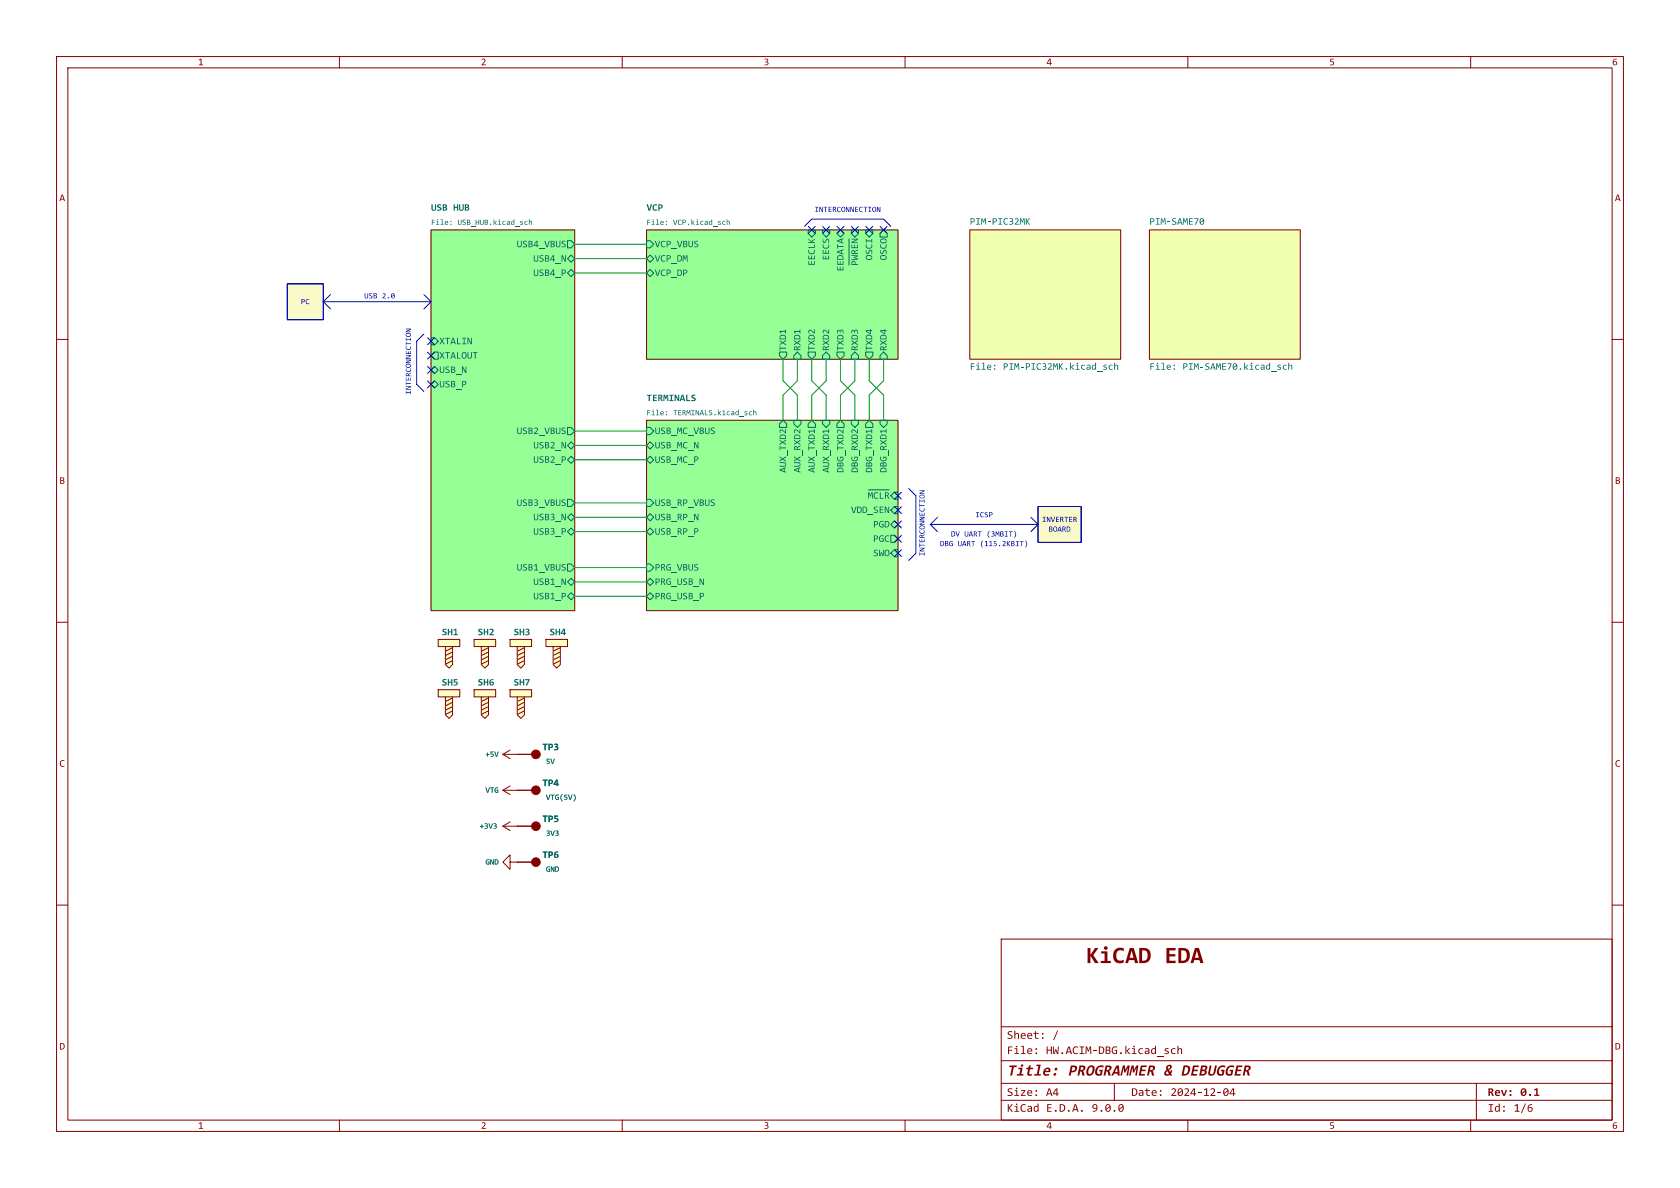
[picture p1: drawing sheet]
<svg xmlns="http://www.w3.org/2000/svg" width="297mm" height="210mm" viewBox="0 0 297 210" stroke-linecap="round" stroke-linejoin="round" font-family="sans-serif">
<g fill="none" stroke="#840000" stroke-width=".18">
<path d="M10 10h277v190h-277zM12 12h273v186h-273zM60 10v2M110 10v2M160 10v2M210 10v2M260 10v2M10 60h2M285 60h2M10 110h2M285 110h2M10 160h2"/>
<path d="M177 166h108v32h-108zM285 160h2M60 198v2M110 198v2M160 198v2M210 198v2M260 198v2"/>
</g>
<path d="M217.9 192.4h.3v.9h.2v.1h-.2v.3h-.2v-.3h-.7v-.1h.7v-.7l-.5 .7h-.2z" fill="#840000"/>
<path d="M177 194.5h108" fill="none" stroke="#840000" stroke-width=".18"/>
<path d="M197.9 195.3a.54 .54 0 0 1 .7 0 .54 .54 0 0 1 .1 .7 .47 .47 0 0 1-.4 .5 .47 .47 0 0 1-.6-.4h.2l.3 .3a.51 .51 0 0 0 .3-.7l-.6 .4h-.2v-.2h.2v.1l.5-.4-.2-.3a.42 .42 0 0 0-.3 .6h-.2z" fill="#840000"/>
<path d="M177 191.5h108" fill="none" stroke="#840000" stroke-width=".18"/>
<g fill="#840000">
<path d="M271.2 192.6l.6-.2v1.1h.3v.2h-.9v-.2h.4v-.9l-.3 .2z"/>
<circle cx="183.2" cy="192.8" r=".16"/>
<circle cx="183.2" cy="193.6" r=".16"/>
<circle cx="265.9" cy="195.6" r=".16"/>
<circle cx="265.9" cy="196.4" r=".16"/>
</g>
<path d="M177 187.5h108" fill="none" stroke="#840000" stroke-width=".18"/>
<g fill="#840000">
<path d="M184.7 188.9a.55 .55 0 0 1 .8-.1 .55 .55 0 0 1 .1 .7h-.9a.44 .44 0 0 0 .3 .5 .44 .44 0 0 0 .5-.2l-.2 .3a.61 .61 0 0 1-.7 0 .61 .61 0 0 1-.1-.8h.9l-.1-.3h-.1l-.4 .3h-.3z"/>
<circle cx="186.7" cy="189" r=".25"/>
<circle cx="186.5" cy="189.9" r=".25"/>
<circle cx="183.2" cy="185.4" r=".16"/>
<circle cx="183.2" cy="186.2" r=".16"/>
</g>
<path d="M177 181.5h108M197 191.5v3M261 191.5v6.5" fill="none" stroke="#840000" stroke-width=".18"/>
<g fill="#96ff96" stroke="#96ff96" stroke-width=".18">
<path d="M114.3 74.3h44.4v33.7h-44.4z"/>
<path d="M114.3 40.6h44.4v22.9h-44.4z"/>
<path d="M76.2 40.6h25.4v67.4h-25.4z"/>
</g>
<g fill="#f1ffb1" stroke="#f1ffb1" stroke-width=".18">
<path d="M203.2 40.6h26.7v22.9h-26.7z"/>
<path d="M171.4 40.6h26.7v22.9h-26.7z"/>
</g>
<g fill="#fafac8">
<path d="M50.8 50.2h6.3v6.3h-6.3z"/>
<path d="M183.5 89.5h7.6v6.4h-7.6z"/>
</g>
<path d="M114.3 74.3h44.4v33.7h-44.4z" fill="none" stroke="#840000" stroke-width=".18"/>
<path d="M114.3 78.7l.6-.6 .7 .6-.7 .7zM114.3 75.6h.6l.7 .6-.7 .6h-.6zM114.3 88.3h.6l.7 .6-.7 .6h-.6zM114.3 94l.6-.7 .7 .7-.7 .6zM114.3 99.7h.6l.7 .6-.7 .7h-.6zM114.3 81.3l.6-.7 .7 .7-.7 .6zM114.9 90.8l.7 .6-.7 .7-.6-.7zM153.5 86.6h3.7M157.5 92.7l.6-.6 .6 .6-.6 .6zM157.5 94.6h.6l.6 .7-.6 .6h-.6zM114.3 102.9l.6-.7 .7 .7-.7 .6zM114.3 105.4l.6-.6 .7 .6-.7 .6z" fill="none" stroke="#006464" stroke-width=".18"/>
<g fill="#006464">
<circle cx="117.8" cy="72.8" r=".11"/>
<circle cx="117.8" cy="73.3" r=".11"/>
</g>
<path d="M114.3 40.6h44.4v22.9h-44.4z" fill="none" stroke="#840000" stroke-width=".18"/>
<g fill="none" stroke="#006464" stroke-width=".18">
<path d="M114.3 42.5h.6l.7 .7-.7 .6h-.6zM114.3 45.7l.6-.6 .7 .6-.7 .7zM114.3 48.3l.6-.7 .7 .7-.7 .6zM145.4 40.6h1.3v.7l-.7 .6-.6-.6zM150.1 42.2v4.7M153 40.6h1.3v.7l-.6 .6-.7-.6zM137.8 62.2h1.3v.7l-.7 .6-.6-.6zM140.3 62.9l.7-.7 .6 .7v.6h-1.3zM142.9 62.2h1.2v.7l-.6 .6-.6-.6zM146 62.2l.7 .7v.6h-1.3v-.6zM148 62.2h1.2v.7l-.6 .6-.6-.6zM151.1 62.2l.7 .7v.6h-1.3v-.6z"/>
<path d="M153 62.2h1.3v.7l-.6 .6-.7-.6zM156.2 62.2l.6 .7v.6h-1.2v-.6z"/>
</g>
<g fill="#006464">
<path d="M128.5 38.8h.1v.4l.2-.2 .2 .1v.7h-.1v-.5l-.1-.2-.2 .2v.5h-.1z"/>
<circle cx="117.8" cy="39.1" r=".11"/>
<circle cx="117.8" cy="39.7" r=".11"/>
</g>
<path d="M76.2 40.6h25.4v67.4h-25.4z" fill="none" stroke="#840000" stroke-width=".18"/>
<path d="M76.2 59.7h.6l.7 .6-.7 .7h-.6zM76.2 65.4l.6-.6 .7 .6-.7 .6zM76.2 67.9l.6-.6 .7 .6-.7 .7zM76.8 62.2h.7v1.3h-.7l-.6-.6z" fill="none" stroke="#006464" stroke-width=".18"/>
<g fill="#006464">
<circle cx="79.7" cy="39.1" r=".11"/>
<circle cx="79.7" cy="39.7" r=".11"/>
</g>
<path d="M203.2 40.6h26.7v22.9h-26.7z" fill="none" stroke="#840000" stroke-width=".18"/>
<g fill="#006464">
<circle cx="207.6" cy="64.6" r=".13"/>
<circle cx="207.6" cy="65.2" r=".13"/>
</g>
<path d="M171.4 40.6h26.7v22.9h-26.7z" fill="none" stroke="#840000" stroke-width=".18"/>
<g fill="#006464">
<path d="M197 64.1h.1v.5l.3-.1 .2 .1 .1 .8h-.2v-.7l-.1-.1-.3 .2v.6h-.1z"/>
<circle cx="175.8" cy="64.6" r=".13"/>
<circle cx="175.8" cy="65.2" r=".13"/>
</g>
<path d="M96.5 113h3.8v1.3h-1.2v3.2l-.7 .6-.6-.6v-3.2h-1.3z" fill="#ffffc2"/>
<g fill="none" stroke="#840000" stroke-width=".18">
<path d="M96.5 113h3.8v1.3h-1.2v3.2l-.7 .6-.6-.6v-3.2h-1.3zM97.8 114.3h1.3M98.9 114.6l-1 .5M98.9 115.3l-1 .5M98.9 116.1l-1 .5M98.9 116.8l-1 .5M88.9 133.4h5.1M88.9 139.7l1.3 .8M88.9 139.7h2.5M88.9 133.4l1.3 .7M90.2 138.9l-1.3 .8M90.2 132.6l-1.3 .8"/>
<path d="M90.2 152.4v-1.3l-1.3 1.3 1.3 1.3v-1.3h1.2M91.4 146.1h2.6"/>
</g>
<g fill="#840000" stroke="#840000" stroke-width=".18">
<circle cx="94.7" cy="133.3" r=".76"/>
<circle cx="94.7" cy="146" r=".76"/>
</g>
<path d="M77.5 121.9h3.8v1.3h-1.3v3.2l-.6 .6-.7-.6v-3.2h-1.2z" fill="#ffffc2"/>
<path d="M77.5 121.9h3.8v1.3h-1.3v3.2l-.6 .6-.7-.6v-3.2h-1.2zM78.7 123.2h1.3M79.9 123.4l-1 .6M79.9 124.2l-1 .5M79.9 125l-1 .5M79.9 125.7l-1 .5" fill="none" stroke="#840000" stroke-width=".18"/>
<path d="M83.8 121.9h3.8v1.3h-1.2v3.2l-.7 .6-.6-.6v-3.2h-1.3z" fill="#ffffc2"/>
<path d="M83.8 121.9h3.8v1.3h-1.2v3.2l-.7 .6-.6-.6v-3.2h-1.3zM85.1 123.2h1.3M86.2 123.4l-1 .6M86.2 124.2l-1 .5M86.2 125l-1 .5M86.2 125.7l-1 .5M91.4 139.7h2.6M88.9 146.1l1.3 .7M88.9 146.1h2.5M90.2 145.3l-1.3 .8M91.4 152.4h2.6" fill="none" stroke="#840000" stroke-width=".18"/>
<g fill="#840000" stroke="#840000" stroke-width=".18">
<circle cx="94.7" cy="152.4" r=".76"/>
<circle cx="94.7" cy="139.7" r=".76"/>
</g>
<path d="M77.5 113h3.8v1.3h-1.3v3.2l-.6 .6-.7-.6v-3.2h-1.2z" fill="#ffffc2"/>
<path d="M77.5 113h3.8v1.3h-1.3v3.2l-.6 .6-.7-.6v-3.2h-1.2zM78.7 114.3h1.3M79.9 114.6l-1 .5M79.9 115.3l-1 .5M79.9 116.1l-1 .5M79.9 116.8l-1 .5" fill="none" stroke="#840000" stroke-width=".18"/>
<path d="M83.8 113h3.8v1.3h-1.2v3.2l-.7 .6-.6-.6v-3.2h-1.3z" fill="#ffffc2"/>
<path d="M83.8 113h3.8v1.3h-1.2v3.2l-.7 .6-.6-.6v-3.2h-1.3zM85.1 114.3h1.3M86.2 114.6l-1 .5M86.2 115.3l-1 .5M86.2 116.1l-1 .5M86.2 116.8l-1 .5" fill="none" stroke="#840000" stroke-width=".18"/>
<path d="M90.2 121.9h3.8v1.3h-1.3v3.2l-.6 .6-.7-.6v-3.2h-1.2z" fill="#ffffc2"/>
<path d="M90.2 121.9h3.8v1.3h-1.3v3.2l-.6 .6-.7-.6v-3.2h-1.2zM91.4 123.2h1.3M92.6 123.4l-1 .6M92.6 124.2l-1 .5M92.6 125l-1 .5M92.6 125.7l-1 .5" fill="none" stroke="#840000" stroke-width=".18"/>
<path d="M90.2 113h3.8v1.3h-1.3v3.2l-.6 .6-.7-.6v-3.2h-1.2z" fill="#ffffc2"/>
<path d="M90.2 113h3.8v1.3h-1.3v3.2l-.6 .6-.7-.6v-3.2h-1.2zM91.4 114.3h1.3M92.6 114.6l-1 .5M92.6 115.3l-1 .5M92.6 116.1l-1 .5M92.6 116.8l-1 .5" fill="none" stroke="#840000" stroke-width=".18"/>
<g fill="none" stroke="#0000c2" stroke-width=".18">
<path d="M50.8 50.2h6.3v6.3h-6.3zM57.1 53.3l1.3 1.3M57.1 53.3h19.1M58.4 52.1l-1.3 1.2M74.9 52.1l1.3 1.2M74.9 59.1l-1.2 1.2v7.6l1.2 1.3M76.2 53.3l-1.3 1.3M142.2 40l1.3-1.3h12.7l1.3 1.3M160.7 86.4l1.2 1.2v10.2l-1.2 1.3M164.5 92.7h19M164.5 92.7l1.2 1.3M165.7 91.4l-1.2 1.3"/>
<path d="M182.2 91.4l1.3 1.3M183.5 89.5h7.6v6.4h-7.6zM183.5 92.7l-1.3 1.3"/>
</g>
<g fill="none" stroke="#009600" stroke-width=".18">
<path d="M101.6 48.3h12.7M101.6 45.7h12.7M101.6 43.2h12.7M101.6 76.2h12.7M101.6 78.7h12.7M138.4 63.5v3.8l2.6 2.6v4.4M141 63.5v3.8l-2.6 2.6v4.4M143.5 63.5v3.8l2.5 2.6v4.4M146 63.5v3.8l-2.5 2.6v4.4M148.6 63.5v3.8l2.5 2.6v4.4M151.1 63.5v3.8l-2.5 2.6v4.4M153.7 63.5v3.8l2.5 2.6v4.4"/>
<path d="M156.2 63.5v3.8l-2.5 2.6v4.4M101.6 88.9h12.7M101.6 94h12.7M101.6 91.4h12.7M101.6 81.3h12.7M101.6 102.9h12.7M101.6 100.3h12.7M101.6 105.4h12.7"/>
</g>
<g fill="none" stroke="#000084" stroke-width=".18">
<path d="M75.6 59.7l1.2 1.2M76.8 59.7l-1.2 1.2M142.9 40l1.2 1.2M144.1 40l-1.2 1.2M145.4 40l1.3 1.2M146.7 40l-1.3 1.2M148 40l1.2 1.2M149.2 40l-1.2 1.2M153.1 40l1.2 1.2M154.3 40l-1.2 1.2M155.6 40l1.2 1.2M156.8 40l-1.2 1.2"/>
<path d="M75.6 67.3l1.2 1.3M75.6 64.8l1.2 1.2M75.6 62.3l1.2 1.2M76.8 67.3l-1.2 1.3M76.8 64.8l-1.2 1.2M76.8 62.3l-1.2 1.2M158.1 94.6l1.3 1.3M158.1 92.1l1.3 1.2M158.1 97.2l1.3 1.2M158.1 89.6l1.3 1.2M159.4 94.6l-1.3 1.3M159.4 92.1l-1.3 1.2"/>
<path d="M159.4 97.2l-1.3 1.2M159.4 89.6l-1.3 1.2"/>
</g>
<path d="M181.3 95.5l.3 .7-.3 .6 .2-.6-.3-.6z" fill="#0000c2"/>
<path d="M91.4 133.4h2.6M91.4 139.7h2.6M91.4 146.1h2.6M91.4 152.4h2.6" fill="none" stroke="#840000" stroke-width=".18"/>
<text font-size="4.2" fill="#840000" x="192" y="171.1">KiCADEDA</text>
<g font-size="2.8" fill="#840000">
<text x="178" y="190.7">Title:</text>
<text x="188.8" y="190.7">PROGRAMMERDEBUGGER</text>
<text x="205.7" y="190.7">&amp;</text>
</g>
<g font-size="2.1" fill="#840000">
<text x="178" y="184.1">Sheet:</text>
<text x="186.1" y="184.1">/</text>
<text x="178" y="186.8">File:</text>
<text x="184.9" y="186.8">HW.ACIM-DBG.kicad_sch</text>
<text x="178" y="197">KiCad E.D.A.</text>
<text x="178" y="194.2">Size:</text>
<text x="184.9" y="194.2">A4</text>
<text x="193" y="197">9.0.0</text>
<text x="200" y="194.2">Date:</text>
<text x="206.9" y="194.2">2024-12-04</text>
<text x="263" y="194.2">Rev: 0.1</text>
<text x="263" y="197">Id:</text>
<text x="267.6" y="197">1/6</text>
</g>
<g font-size="1.8" fill="#840000">
<text x="35" y="11.9">1</text>
<text x="85" y="11.9">2</text>
<text x="135" y="11.9">3</text>
<text x="185" y="11.9">4</text>
<text x="235" y="11.9">5</text>
<text x="285" y="11.9">6</text>
<text x="10.5" y="35.9">A</text>
<text x="285.5" y="35.9">A</text>
<text x="10.5" y="85.9">B</text>
<text x="285.5" y="85.9">B</text>
<text x="10.5" y="135.9">C</text>
<text x="285.5" y="135.9">C</text>
<text x="10.5" y="185.9">D</text>
<text x="285.5" y="185.9">D</text>
<text x="35" y="199.9">1</text>
<text x="85" y="199.9">2</text>
<text x="135" y="199.9">3</text>
<text x="185" y="199.9">4</text>
<text x="235" y="199.9">5</text>
<text x="285" y="199.9">6</text>
</g>
<g font-size="1.8" fill="#006464">
<text x="76.2" y="37.5">USBHUB</text>
<text x="114.3" y="37.5">VCP</text>
<text x="171.4" y="39.9">PIM-PIC32MK</text>
<text x="203.2" y="39.9">PIM-SAME70</text>
<text x="91.4" y="44.1">USB4_VBUS</text>
<text x="94.3" y="46.6">USB4_N</text>
<text x="115.8" y="44.1">VCP_VBUS</text>
<text x="115.8" y="46.6">VCP_DM</text>
<text x="144.4" y="47" transform="rotate(-90 144.4 47)">EECLK</text>
<text x="146.9" y="46" transform="rotate(-90 146.9 46)">EECS</text>
<text x="149.5" y="48" transform="rotate(-90 149.5 48)">EEDATA</text>
<text x="154.6" y="46" transform="rotate(-90 154.6 46)">OSCI</text>
<text x="157.1" y="46" transform="rotate(-90 157.1 46)">OSCO</text>
<text x="94.3" y="49.2">USB4_P</text>
<text x="115.8" y="49.2">VCP_DP</text>
<text x="77.7" y="61.2">XTALIN</text>
<text x="77.7" y="63.8">XTALOUT</text>
<text x="139.3" y="62" transform="rotate(-90 139.3 62)">TXD1</text>
<text x="141.9" y="62" transform="rotate(-90 141.9 62)">RXD1</text>
<text x="144.4" y="62" transform="rotate(-90 144.4 62)">TXD2</text>
<text x="146.9" y="62" transform="rotate(-90 146.9 62)">RXD2</text>
<text x="149.5" y="62" transform="rotate(-90 149.5 62)">TXD3</text>
<text x="152" y="62" transform="rotate(-90 152 62)">RXD3</text>
<text x="154.6" y="62" transform="rotate(-90 154.6 62)">TXD4</text>
<text x="157.1" y="62" transform="rotate(-90 157.1 62)">RXD4</text>
<text x="171.4" y="65.9">File:</text>
<text x="177.3" y="65.9">PIM-PIC32MK.kicad_sch</text>
<text x="203.2" y="65.9">File:</text>
<text x="209.1" y="65.9">PIM-SAME70.kicad_sch</text>
<text x="77.7" y="66.3">USB_N</text>
<text x="77.7" y="68.8">USB_P</text>
<text x="114.3" y="71.1">TERMINALS</text>
<text x="91.4" y="77.1">USB2_VBUS</text>
<text x="115.8" y="77.1">USB_MC_VBUS</text>
<text x="94.3" y="82.2">USB2_P</text>
<text x="94.3" y="79.6">USB2_N</text>
<text x="115.8" y="82.2">USB_MC_P</text>
<text x="115.8" y="79.6">USB_MC_N</text>
<text x="139.3" y="83.6" transform="rotate(-90 139.3 83.6)">AUX_TXD2</text>
<text x="141.9" y="83.6" transform="rotate(-90 141.9 83.6)">AUX_RXD2</text>
<text x="144.4" y="83.6" transform="rotate(-90 144.4 83.6)">AUX_TXD1</text>
<text x="146.9" y="83.6" transform="rotate(-90 146.9 83.6)">AUX_RXD1</text>
<text x="149.5" y="83.6" transform="rotate(-90 149.5 83.6)">DBG_TXD2</text>
<text x="152" y="83.6" transform="rotate(-90 152 83.6)">DBG_RXD2</text>
<text x="154.6" y="83.6" transform="rotate(-90 154.6 83.6)">DBG_TXD1</text>
<text x="157.1" y="83.6" transform="rotate(-90 157.1 83.6)">DBG_RXD1</text>
<text x="91.4" y="89.8">USB3_VBUS</text>
<text x="115.8" y="89.8">USB_RP_VBUS</text>
<text x="94.3" y="94.9">USB3_P</text>
<text x="94.3" y="92.3">USB3_N</text>
<text x="115.8" y="94.9">USB_RP_P</text>
<text x="115.8" y="92.3">USB_RP_N</text>
<text x="150.5" y="91.1">VDD_SEN</text>
<text x="154.4" y="93.6">PGD</text>
<text x="91.4" y="101.2">USB1_VBUS</text>
<text x="115.8" y="101.2">PRG_VBUS</text>
<text x="154.4" y="98.7">SWO</text>
<text x="154.4" y="96.1">PGC</text>
<text x="94.3" y="103.8">USB1_N</text>
<text x="94.3" y="106.3">USB1_P</text>
<text x="115.8" y="103.8">PRG_USB_N</text>
<text x="115.8" y="106.3">PRG_USB_P</text>
<text x="78.1" y="112.7">SH1</text>
<text x="84.5" y="112.7">SH2</text>
<text x="90.8" y="112.7">SH3</text>
<text x="97.2" y="112.7">SH4</text>
<text x="78.1" y="121.5">SH5</text>
<text x="84.5" y="121.5">SH6</text>
<text x="90.8" y="121.5">SH7</text>
<text x="95.9" y="133">TP3</text>
<text x="95.9" y="139.3">TP4</text>
<text x="95.9" y="145.7">TP5</text>
<text x="95.9" y="152">TP6</text>
</g>
<g font-size="1.8" fill="#000084">
<text x="152" y="47" transform="rotate(-90 152 47)">~{PWREN}</text>
<text x="153.4" y="88.5">~{MCLR}</text>
</g>
<g font-size="1.4" fill="#006464">
<text x="76.2" y="40.2">File:</text>
<text x="80.9" y="40.2">USB_HUB.kicad_sch</text>
<text x="114.3" y="40.2">File:</text>
<text x="119" y="40.2">VCP.kicad_sch</text>
<text x="114.3" y="73.8">File:</text>
<text x="119" y="73.8">TERMINALS.kicad_sch</text>
<text x="85.8" y="134.1">+5V</text>
<text x="96.5" y="135.3">5V</text>
<text x="85.8" y="140.4">VTG</text>
<text x="96.5" y="141.7">VTG(5V)</text>
<text x="84.8" y="146.8">+3V3</text>
<text x="96.5" y="148">3V3</text>
<text x="85.8" y="153.1">GND</text>
<text x="96.5" y="154.4">GND</text>
</g>
<g font-size="1.4" fill="#0000c2">
<text x="144" y="37.8">INTERCONNECTION</text>
<text x="64.4" y="52.9">USB2.0</text>
<text x="53.2" y="54.1">PC</text>
<text x="72.9" y="69.7" transform="rotate(-90 72.9 69.7)">INTERCONNECTION</text>
<text x="168.1" y="95.1">DV UART(3MBIT)</text>
<text x="172.4" y="91.7">ICSP</text>
<text x="184.2" y="92.6">INVERTER</text>
<text x="185.4" y="94.3">BOARD</text>
<text x="163.7" y="98.3" transform="rotate(-90 163.7 98.3)">INTERCONNECTION</text>
<text x="166.2" y="96.8">DBGUART(115.2KBIT)</text>
</g>
</svg>
